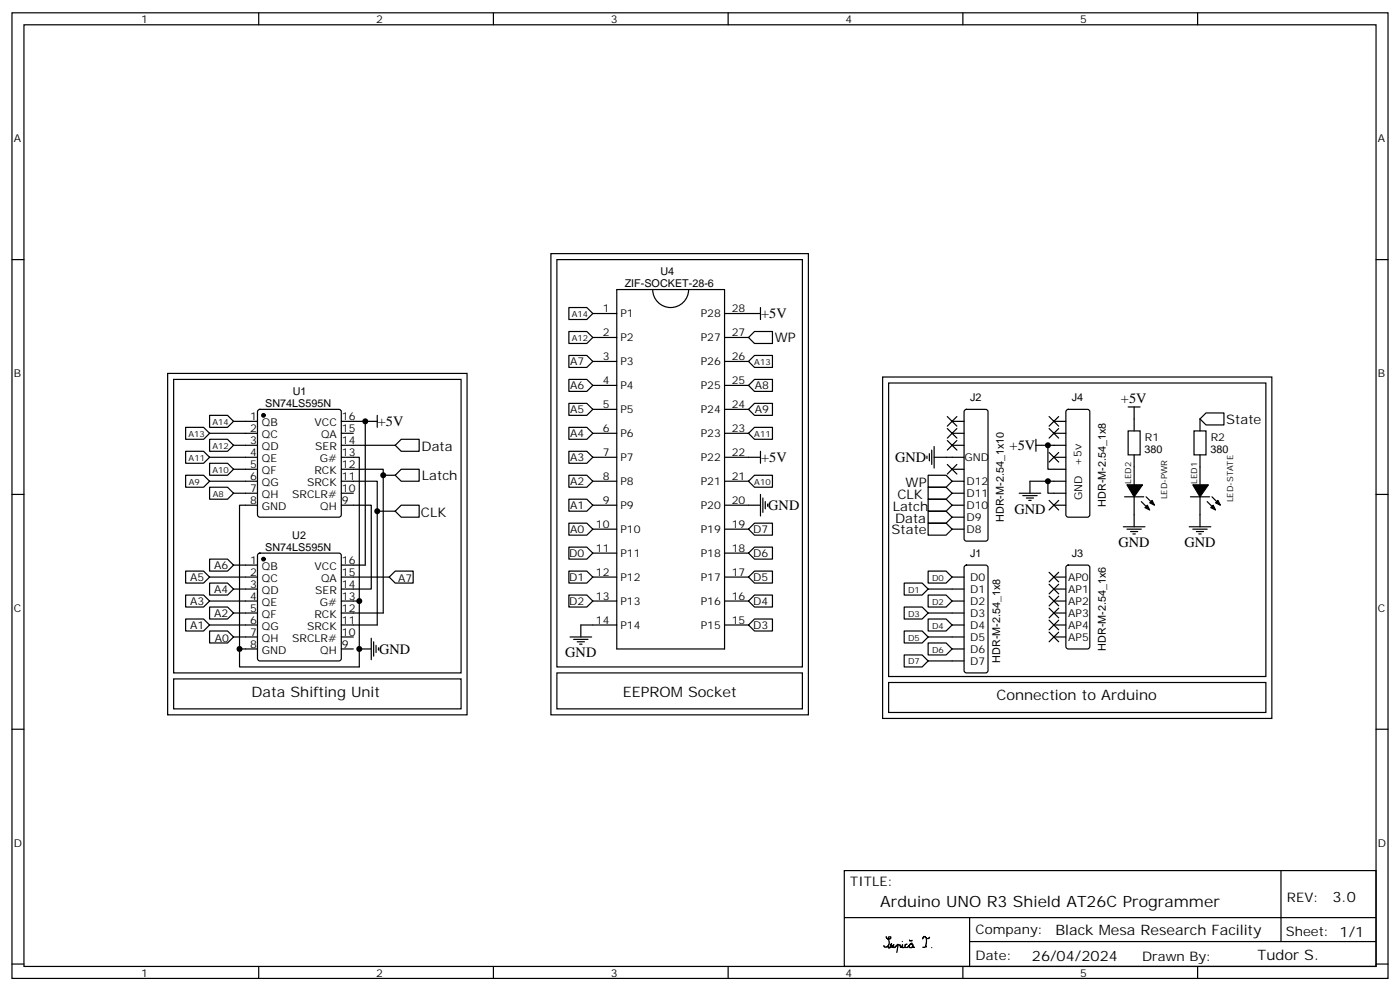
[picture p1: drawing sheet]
<svg xmlns="http://www.w3.org/2000/svg" width="412mm" height="292mm" viewBox="0 0 412 292" stroke-linecap="round" stroke-linejoin="round" font-family="sans-serif">
<g fill="none" stroke="#000" stroke-width=".35">
<path d="M3.5 3.8h405.4v284.3h-405.4zM7.1 7.3h398.2v277.3h-398.2zM76.2 3.8v3.5M145.3 3.8v3.5M214.5 3.8v3.5M283.6 3.8v3.5M352.8 3.8v3.5M3.5 76.4h3.6M162.3 74.7h75.8v135.8h-75.8zM164 76.4h72.4v120h-72.4zM405.3 76.4h3.6M167.6 97.6h5.3l1.7 1.8-1.7 1.7h-5.3z"/>
<path d="M167.6 90.6h5.3l1.7 1.7-1.7 1.8h-5.3zM174.6 92.3h7.1M174.6 99.4h7.1M181.7 85.3h31.7v105.8h-31.7zM192.3 85.3a5.3 5.3 0 0 0 5.3 5.3 5.3 5.3 0 0 0 5.2-5.3M213.4 92.3h10.6M213.4 99.4h7.1M220.5 99.4l1.7-1.8h5.3v3.5h-5.3zM224 90.6v3.5M49.4 110h88.2v100.5h-88.2zM51.2 111.7h84.6v86.5h-84.6zM167.6 118.8h5.3l1.7 1.7-1.7 1.8h-5.3z"/>
<path d="M167.6 111.7h5.3l1.7 1.8-1.7 1.8h-5.3zM167.6 104.7h5.3l1.7 1.7-1.7 1.8h-5.3zM174.6 106.4h7.1M174.6 113.5h7.1M213.4 106.4h7.1M213.4 113.5h7.1M220.5 113.5l1.7-1.8h5.3v3.6h-5.3zM220.5 106.4l1.7-1.7h5.3v3.5h-5.3zM260 111h114.6v100.6h-114.6zM261.8 112.8h111.1v86.4h-111.1zM332.3 119.8h3.5M334.1 119.8v7.1"/>
<path d="M54.7 132.9h5.3l1.7 1.8-1.7 1.7h-5.3zM54.7 139.9h5.3l1.7 1.8-1.7 1.8h-5.3zM54.7 125.8h5.3l1.7 1.8-1.7 1.8h-5.3zM61.7 129.4h5.3l1.8 1.7-1.8 1.8h-5.3zM61.7 136.4h5.3l1.8 1.8-1.8 1.7h-5.3zM61.7 122.3h5.3l1.8 1.8-1.8 1.7h-5.3zM61.7 134.7h14.1M61.7 127.6h14.1M68.8 131.1h7M68.8 138.2h7M68.8 124.1h7M76.1 120.8l.5-.3h23.2l.5 .3 .2 .4v30.4l-.2 .5-.5 .2h-23.2l-.5-.2-.3-.5v-30.4z"/>
<path d="M100.5 134.7h5.3v42.3M100.5 138.2h12.4v42.3h-12.4M100.5 124.1h7.1v42.3h-7.1M100.5 131.1h15.9M100.5 127.6h3.6M107.6 124.1h3.5M111.1 122.3v3.5M112.9 139.9h3.5M116.4 139.9l1.8-1.7h5.3v3.5h-5.3zM116.4 131.1l1.8-1.7h5.3v3.5h-5.3zM167.6 139.9h5.3l1.7 1.8-1.7 1.8h-5.3zM167.6 132.9h5.3l1.7 1.8-1.7 1.7h-5.3z"/>
<path d="M167.6 125.8h5.3l1.7 1.8-1.7 1.8h-5.3zM174.6 134.7h7.1M174.6 127.6h7.1M174.6 120.5h7.1M213.4 134.7h10.6M213.4 127.6h7.1M213.4 120.5h7.1M220.5 120.5l1.7-1.7h5.3v3.5h-5.3zM220.5 127.6l1.7-1.8h5.3v3.6h-5.3zM224 132.9v3.5M273 134.3v.7M273.4 139.9h5.3l1.8 1.8-1.8 1.8h-5.3z"/>
<path d="M273.8 133.6v2.1M274.5 132.5v4.3M275.2 134.7h8.8M275.2 131.5v6.3M279 122.7l2.9 2.8M279 126.2l2.9 2.8M279 129.7l2.9 2.8M279 136.8l2.9 2.8M280.5 131.1h3.5M280.5 138.2h3.5M280.5 124.1h3.5M280.5 127.6h3.5"/>
<path d="M281.9 122.7l-2.9 2.8M281.9 126.2l-2.9 2.8M281.9 129.7l-2.9 2.8M281.9 136.8l-2.9 2.8M284.2 120.8l.5-.3h5.6l.5 .3 .2 .4v37.4l-.2 .5-.5 .2h-5.6l-.5-.2-.2-.5v-37.4zM305.2 131.1h3.5M305.2 129.4v3.5M309 122.7l2.9 2.8M309 126.2l2.9 2.8M309 133.2l2.9 2.9M310.4 134.7h3.6M310.4 124.1h3.6"/>
<path d="M310.4 127.6h3.6M311.9 122.7l-2.9 2.8M311.9 126.2l-2.9 2.8M311.9 133.2l-2.9 2.9M314 131.1h-5.3v7.1h5.3M314.2 120.8l.5-.3h5.6l.5 .3 .2 .4v30.4l-.2 .5-.5 .2h-5.6l-.5-.2-.2-.5v-30.4zM332.3 126.9h3.5v7h-3.5zM334.1 133.9v8.9M351.7 126.9h3.5v7h-3.5zM353.5 123.4l1.7-1.8h5.3v3.5h-5.3zM353.5 123.4v3.5M353.5 133.9v8.9"/>
<path d="M3.5 145.6h3.6M61.7 143.5h5.3l1.8 1.7-1.8 1.8h-5.3zM61.7 141.7h14.1M68.8 145.2h7M75.8 148.8h-5.2v47.6h35.2v-19.4h-5.3M100.5 141.7h10.6v42.3h-10.6M100.5 148.8h8.9v24.7h-8.9M100.5 145.2h3.6M111.1 150.5h5.3M116.4 150.5l1.8-1.7h5.3v3.5h-5.3zM167.6 154.1h5.3l1.7 1.7-1.7 1.8h-5.3zM167.6 147h5.3l1.7 1.8-1.7 1.7h-5.3z"/>
<path d="M174.6 141.7h7.1M174.6 148.8h7.1M174.6 155.8h7.1M213.4 141.7h7.1M213.4 148.8h10.6M213.4 155.8h7.1M220.5 141.7l1.7-1.8h5.3v3.6h-5.3zM222.2 154.1h5.3v3.5h-5.3l-1.7-1.8zM224 145.6v6.3M224.7 146.6v4.3M225.4 147.7v2.1M226.1 148.4v.7"/>
<path d="M273.4 143.5h5.3l1.8 1.7-1.8 1.8h-5.3zM273.4 147h5.3l1.8 1.8-1.8 1.7h-5.3zM273.4 154.1h5.3l1.8 1.7-1.8 1.8h-5.3zM273.4 150.5h5.3l1.8 1.8-1.8 1.8h-5.3zM280.5 141.7h3.5M280.5 145.2h3.5M280.5 148.8h3.5M280.5 155.8h3.5M280.5 152.3h3.5M300.2 145.2h6.4M301.3 145.9h4.2M302.3 146.6h2.1"/>
<path d="M303 147.4h.7M308.7 141.7h-5.3v3.5M309 147.4l2.9 2.8M310.4 148.8h3.6M311.9 147.4l-2.9 2.8M314 141.7h-5.3v3.5h5.3M330.9 155.1h6.4M332 155.8h4.2M333 156.5h2.1M333.7 157.2h.7M334.1 146.3v8.8M350.3 155.1h6.4"/>
<path d="M351.4 155.8h4.2M352.4 156.5h2.1M353.1 157.2h.7M353.5 146.3v8.8M405.3 145.6h3.6M54.7 168.2h5.3l1.7 1.7-1.7 1.8h-5.3zM54.7 175.2h5.3l1.7 1.8-1.7 1.8h-5.3zM61.7 164.6h5.3l1.8 1.8-1.8 1.8h-5.3zM61.7 171.7h5.3l1.8 1.8-1.8 1.7h-5.3zM61.7 178.8h5.3l1.8 1.7-1.8 1.8h-5.3zM61.7 169.9h14.1M61.7 177h14.1"/>
<path d="M68.8 166.4h7M68.8 173.5h7M76.1 163.1l.5-.2h23.2l.5 .2 .2 .5v30.3l-.2 .5-.5 .2h-23.2l-.5-.2-.3-.5v-30.3zM100.5 169.9h14.2M116.4 168.2h5.3v3.5h-5.3l-1.7-1.8zM167.6 175.2h5.3l1.7 1.8-1.7 1.8h-5.3zM167.6 168.2h5.3l1.7 1.7-1.7 1.8h-5.3zM167.6 161.1h5.3l1.7 1.8-1.7 1.7h-5.3zM174.6 169.9h7.1M174.6 177h7.1M174.6 162.9h7.1M213.4 169.9h7.1"/>
<path d="M213.4 177h7.1M213.4 162.9h7.1M220.5 162.9l1.7-1.8h5.3v3.5h-5.3zM220.5 169.9l1.7-1.7h5.3v3.5h-5.3zM220.5 177l1.7-1.8h5.3v3.6h-5.3zM266.3 171.7h5.3l1.8 1.8-1.8 1.7h-5.3zM266.3 178.8h5.3l1.8 1.7-1.8 1.8h-5.3zM273.4 168.2h5.3l1.8 1.7-1.8 1.8h-5.3zM273.4 175.2h5.3l1.8 1.8-1.8 1.8h-5.3zM273.4 173.5h10.6M280.5 169.9h3.5M280.5 177h3.5"/>
<path d="M284.2 166.6l.5-.2h5.6l.5 .2 .2 .5v30.3l-.2 .5-.5 .3h-5.6l-.5-.3-.2-.5v-30.3zM309 168.5l2.9 2.8M309 172l2.9 2.9M309 175.6l2.9 2.8M309 179.1l2.9 2.8M310.4 169.9h3.6M310.4 173.5h3.6M310.4 177h3.6M311.9 168.5l-2.9 2.8M311.9 172l-2.9 2.9M311.9 175.6l-2.9 2.8M311.9 179.1l-2.9 2.8"/>
<path d="M314.2 166.6l.5-.2h5.6l.7 .4v23.6l-.4 .6-5.9 .1-.7-.5v-23.5zM51.2 199.9h84.6v8.8h-84.6zM54.7 182.3h5.3l1.7 1.7-1.7 1.8h-5.3zM61.7 185.8h5.3l1.8 1.8-1.8 1.7h-5.3zM61.7 184h14.1M68.8 180.5h7M68.8 187.6h7M70.6 191.1h5.2M100.5 187.6h3.6M100.5 191.1h3.6M105.8 191.1h3.6M109.4 187.9v6.4"/>
<path d="M110.1 189v4.2M110.8 190v2.2M111.5 190.7v.8M164 198.2h72.4v10.5h-72.4zM167.9 187.6h6.4M169 188.3h4.2M170 189h2.2M170.7 189.7h.7M181.7 184h-10.6v3.6M213.4 184h7.1M220.5 184l1.7-1.7h5.3v3.5h-5.3zM266.3 185.8h5.3l1.8 1.8-1.8 1.7h-5.3z"/>
<path d="M266.3 192.9h5.3l1.8 1.7-1.8 1.8h-5.3zM273.4 182.3h5.3l1.8 1.7-1.8 1.8h-5.3zM273.4 189.3h5.3l1.8 1.8-1.8 1.8h-5.3zM273.4 180.5h10.6M273.4 187.6h10.6M273.4 194.6h10.6M280.5 184h3.5M280.5 191.1h3.5M309 182.6l2.9 2.9M309 186.2l2.9 2.8M310.4 180.5h3.6M310.4 184h3.6"/>
<path d="M310.4 187.6h3.6M311.9 182.6l-2.9 2.9M311.9 186.2l-2.9 2.8M3.5 214.7h3.6M261.8 201h111.1v8.8h-111.1zM405.3 214.7h3.6M248.7 256.4h156.6v28.2h-156.6zM377.3 256.4v20.9M248.7 270.2h156.5M261.1 275.8v.4l.4 .3h.5l.4-.3v-.3l-.7 .1 .2 1.4-.2 1.1-1 .4-.4-.5M261.6 278.5l.1 .6 .3 .1 .6-1.3-.1 .9 .4 .1 .4-.7-.3 .8h.6l.9-.9-.3 2.4M264.4 278.4l.7-.2 .1 .7 .4 .1 .3-.8v.9l.5-.2"/>
<path d="M265.8 277.2v.1M267.2 278l-.6 .3v.7h.8l.6-.8M267.9 276.8l.2 .3h.5l.1-.2M268.7 277.7l-.5 .2-.3 .5 .1 .7h.5l.3-.3v-.6l-.3-.2M268.9 278.1l.1 .7 .4 .1M272.7 278.4l.2 .4M272.9 276.6l-.2 2.2-.9 .1M273.8 276l-.2 .4h-.6l-.5-.6h-.3l-.4 .7M274.5 279v.1M285.6 277.3h119.6M285.6 270.2v14.1M3.5 283.9h3.6"/>
<path d="M76.2 284.6v3.5M145.3 284.6v3.5M214.5 284.6v3.5M283.6 284.6v3.5M352.8 284.6v3.5M405.3 283.9h3.6"/>
</g>
<g fill="#000" stroke="#000" stroke-width=".35">
<path d="M332 142.8h4.5l-2.4 3.5zM336.2 147.7l1.4 1.4zM331.3 146.3h5.6zM337.6 146.3l1.4 1.4zM337.3 149.5l.7-.7 .7 1.4zM338.7 148.1l.7-.7 .7 1.4zM351.4 142.8h4.6l-2.5 3.5zM355.6 147.7l1.4 1.4zM350.7 146.3h5.6zM357 146.3l1.4 1.4zM356.7 149.5l.7-.7 .7 1.4zM358.1 148.1l.7-.7 .7 1.4z"/>
<circle cx="77.6" cy="122.3" r=".53"/>
<circle cx="77.6" cy="164.6" r=".53"/>
</g>
<g fill="#000">
<circle cx="107.6" cy="124.1" r=".88"/>
<circle cx="112.9" cy="139.9" r=".88"/>
<circle cx="308.7" cy="131.1" r=".88"/>
<circle cx="111.1" cy="150.5" r=".88"/>
<circle cx="308.7" cy="141.7" r=".88"/>
<circle cx="105.8" cy="177" r=".88"/>
<circle cx="70.6" cy="191.1" r=".88"/>
<circle cx="105.8" cy="191.1" r=".88"/>
</g>
<text font-size="4.6" x="259.3" y="266.9">Arduino UNO R3 Shield AT26C Programmer</text>
<g font-size="4.2">
<text x="224.2" y="93.8">+5V</text>
<text x="330.2" y="118.7">+5V</text>
<text x="111.3" y="125.5">+5V</text>
<text x="224.2" y="136.1">+5V</text>
<text x="263.7" y="136.1">GND</text>
<text x="297.4" y="132.6">+5V</text>
<text x="226.3" y="150.2">GND</text>
<text x="298.8" y="151.3">GND</text>
<text x="329.5" y="161.2">GND</text>
<text x="348.9" y="161.2">GND</text>
<text x="111.7" y="192.5">GND</text>
<text x="166.5" y="193.6">GND</text>
<text x="74.1" y="205.2">Data Shifting Unit</text>
<text x="183.4" y="205.2">EEPROM Socket</text>
<text x="293.5" y="206.3">Connection to Arduino</text>
<text x="392.5" y="265.6">3.0</text>
<text x="310.9" y="275.2">Black Mesa Research Facility</text>
<text x="304" y="283">26/04/2024</text>
<text x="370.4" y="282.8">Tudor S.</text>
</g>
<g font-size="3.9">
<text x="228.2" y="100.6">WP</text>
<text x="361.2" y="125">State</text>
<text x="124.2" y="132.8">Data</text>
<text x="124.3" y="141.3">Latch</text>
<text x="266.8" y="143.3">WP</text>
<text x="264.3" y="146.8">CLK</text>
<text x="124" y="152.3">CLK</text>
<text x="263" y="150.4">Latch</text>
<text x="263.7" y="153.9">Data</text>
<text x="262.7" y="157.2">State</text>
<text x="250.5" y="260.9">TITLE:</text>
<text x="379.1" y="265.6">REV:</text>
<text x="287.4" y="275.1">Company:</text>
<text x="378.7" y="275.8">Sheet: 1/1</text>
<text x="287.4" y="282.8">Date:</text>
<text x="336.4" y="282.9">Drawn By:</text>
</g>
<g font-size="3.2">
<text x="41.6" y="6.8">1</text>
<text x="110.8" y="6.8">2</text>
<text x="179.9" y="6.8">3</text>
<text x="249.1" y="6.8">4</text>
<text x="318.2" y="6.8">5</text>
<text x="4.1" y="41.9">A</text>
<text x="405.9" y="41.9">A</text>
<text x="194.5" y="81.1">U4</text>
<text x="184" y="84.6">ZIF-SOCKET-28-6</text>
<text x="177.5" y="92">1</text>
<text x="182.7" y="93.4">P1</text>
<text x="206.4" y="93.4">P28</text>
<text x="215.5" y="92">28</text>
<text x="177.5" y="99">2</text>
<text x="182.7" y="100.4">P2</text>
<text x="206.4" y="100.4">P27</text>
<text x="215.5" y="99">27</text>
<text x="168" y="107.5">A7</text>
<text x="177.5" y="106.1">3</text>
<text x="182.7" y="107.5">P3</text>
<text x="206.4" y="107.5">P26</text>
<text x="215.5" y="106.1">26</text>
<text x="4.1" y="111">B</text>
<text x="177.5" y="113.1">4</text>
<text x="215.5" y="113.1">25</text>
<text x="405.9" y="111">B</text>
<text x="78.1" y="119.9">SN74LS595N</text>
<text x="86.3" y="116.4">U1</text>
<text x="168" y="114.6">A6</text>
<text x="182.7" y="114.5">P4</text>
<text x="206.4" y="114.5">P25</text>
<text x="222.4" y="114.5">A8</text>
<text x="285.8" y="118.2">J2</text>
<text x="315.8" y="118.2">J4</text>
<text x="73.7" y="123.7">1</text>
<text x="77.2" y="125.5">QB</text>
<text x="92.6" y="125.5">VCC</text>
<text x="100.7" y="123.7">16</text>
<text x="168" y="121.7">A5</text>
<text x="177.5" y="120.2">5</text>
<text x="182.7" y="121.6">P5</text>
<text x="206.4" y="121.6">P24</text>
<text x="215.5" y="120.2">24</text>
<text x="222.4" y="121.6">A9</text>
<text x="73.7" y="127.2">2</text>
<text x="73.7" y="130.8">3</text>
<text x="77.2" y="129">QC</text>
<text x="94.6" y="129">QA</text>
<text x="100.7" y="130.8">14</text>
<text x="100.7" y="127.2">15</text>
<text x="168" y="128.7">A4</text>
<text x="177.5" y="127.2">6</text>
<text x="182.7" y="128.7">P6</text>
<text x="206.4" y="128.7">P23</text>
<text x="215.5" y="127.2">23</text>
<text x="337.3" y="129.8">R1</text>
<text x="356.7" y="129.8">R2</text>
<text x="73.7" y="134.3">4</text>
<text x="73.7" y="137.8">5</text>
<text x="77.2" y="132.5">QD</text>
<text x="77.2" y="136.1">QE</text>
<text x="92.9" y="132.5">SER</text>
<text x="94.2" y="136.1">G#</text>
<text x="100.7" y="137.8">12</text>
<text x="100.7" y="134.3">13</text>
<text x="168" y="135.8">A3</text>
<text x="177.5" y="134.3">7</text>
<text x="182.7" y="135.7">P7</text>
<text x="206.4" y="135.7">P22</text>
<text x="215.5" y="134.3">22</text>
<text x="284.1" y="135.7">GND</text>
<text x="318.6" y="137.2" transform="rotate(-90 318.6 137.2)">+5v</text>
<text x="337.1" y="133.3">380</text>
<text x="356.5" y="133.3">380</text>
<text x="73.7" y="141.4">6</text>
<text x="77.2" y="139.6">QF</text>
<text x="77.2" y="143.1">QG</text>
<text x="90.4" y="143.1">SRCK</text>
<text x="92.6" y="139.6">RCK</text>
<text x="100.7" y="141.4">11</text>
<text x="168" y="142.8">A2</text>
<text x="177.5" y="141.4">8</text>
<text x="182.7" y="142.8">P8</text>
<text x="206.4" y="142.8">P21</text>
<text x="215.5" y="141.4">21</text>
<text x="284.7" y="142.8">D12</text>
<text x="73.7" y="144.9">7</text>
<text x="73.7" y="148.4">8</text>
<text x="77.2" y="146.6">QH</text>
<text x="86.1" y="146.6">SRCLR#</text>
<text x="100.7" y="148.4">9</text>
<text x="100.7" y="144.9">10</text>
<text x="168" y="149.9">A1</text>
<text x="177.5" y="148.4">9</text>
<text x="182.7" y="149.8">P9</text>
<text x="206.4" y="149.8">P20</text>
<text x="215.5" y="148.4">20</text>
<text x="284.7" y="149.8">D10</text>
<text x="284.7" y="146.3">D11</text>
<text x="318.8" y="147.2" transform="rotate(-90 318.8 147.2)">GND</text>
<text x="325.7" y="149.2" transform="rotate(-90 325.7 149.2)">HDR-M-2.54_1x8</text>
<text x="77.2" y="150.2">GND</text>
<text x="94.4" y="150.2">QH</text>
<text x="175.5" y="155.5">10</text>
<text x="215.5" y="155.5">19</text>
<text x="284.7" y="153.4">D9</text>
<text x="295.7" y="153.7" transform="rotate(-90 295.7 153.7)">HDR-M-2.54_1x10</text>
<text x="86.1" y="158.7">U2</text>
<text x="168" y="156.9">A0</text>
<text x="182.7" y="156.9">P10</text>
<text x="206.4" y="156.9">P19</text>
<text x="221.9" y="157.1">D7</text>
<text x="284.7" y="156.9">D8</text>
<text x="63.1" y="167.6">A6</text>
<text x="73.7" y="166.1">1</text>
<text x="77.2" y="167.8">QB</text>
<text x="78.1" y="162.2">SN74LS595N</text>
<text x="92.6" y="167.8">VCC</text>
<text x="100.7" y="166.1">16</text>
<text x="167.7" y="164">D0</text>
<text x="175.5" y="162.5">11</text>
<text x="182.7" y="163.9">P11</text>
<text x="206.4" y="163.9">P18</text>
<text x="215.5" y="162.5">18</text>
<text x="221.9" y="164.1">D6</text>
<text x="285.8" y="164">J1</text>
<text x="315.8" y="164">J3</text>
<text x="56" y="171.2">A5</text>
<text x="73.7" y="169.6">2</text>
<text x="73.7" y="173.1">3</text>
<text x="77.2" y="171.3">QC</text>
<text x="94.6" y="171.3">QA</text>
<text x="100.7" y="173.1">14</text>
<text x="100.7" y="169.6">15</text>
<text x="117.3" y="171.3">A7</text>
<text x="167.7" y="171">D1</text>
<text x="175.5" y="169.6">12</text>
<text x="182.7" y="171">P12</text>
<text x="206.4" y="171">P17</text>
<text x="215.5" y="169.6">17</text>
<text x="221.9" y="171.2">D5</text>
<text x="285.8" y="171">D0</text>
<text x="314.6" y="171">AP0</text>
<text x="56" y="178.2">A3</text>
<text x="63.1" y="174.7">A4</text>
<text x="73.7" y="176.6">4</text>
<text x="77.2" y="174.9">QD</text>
<text x="77.2" y="178.4">QE</text>
<text x="92.9" y="174.9">SER</text>
<text x="94.2" y="178.4">G#</text>
<text x="100.7" y="176.6">13</text>
<text x="167.7" y="178.1">D2</text>
<text x="175.5" y="176.6">13</text>
<text x="182.7" y="178">P13</text>
<text x="206.4" y="178">P16</text>
<text x="215.5" y="176.6">16</text>
<text x="221.9" y="178.2">D4</text>
<text x="285.8" y="174.5">D1</text>
<text x="285.8" y="178">D2</text>
<text x="314.6" y="174.5">AP1</text>
<text x="314.7" y="178">AP2</text>
<text x="4.1" y="180.2">C</text>
<text x="56" y="185.3">A1</text>
<text x="63.1" y="181.8">A2</text>
<text x="73.7" y="180.2">5</text>
<text x="73.7" y="183.7">6</text>
<text x="77.2" y="181.9">QF</text>
<text x="77.2" y="185.5">QG</text>
<text x="90.4" y="185.5">SRCK</text>
<text x="92.6" y="181.9">RCK</text>
<text x="100.7" y="183.7">11</text>
<text x="100.7" y="180.2">12</text>
<text x="175.5" y="183.7">14</text>
<text x="182.7" y="185.1">P14</text>
<text x="206.4" y="185.1">P15</text>
<text x="215.5" y="183.7">15</text>
<text x="221.9" y="185.3">D3</text>
<text x="285.8" y="181.6">D3</text>
<text x="285.8" y="185.1">D4</text>
<text x="314.7" y="181.6">AP3</text>
<text x="314.7" y="185.1">AP4</text>
<text x="405.9" y="180.2">C</text>
<text x="63.3" y="188.9">A0</text>
<text x="73.7" y="187.2">7</text>
<text x="73.7" y="190.7">8</text>
<text x="77.2" y="189">QH</text>
<text x="86.1" y="189">SRCLR#</text>
<text x="100.7" y="190.7">9</text>
<text x="100.7" y="187.2">10</text>
<text x="285.8" y="188.6">D5</text>
<text x="314.7" y="188.6">AP5</text>
<text x="325.7" y="191.6" transform="rotate(-90 325.7 191.6)">HDR-M-2.54_1x6</text>
<text x="77.2" y="192.5">GND</text>
<text x="94.4" y="192.5">QH</text>
<text x="285.8" y="192.2">D6</text>
<text x="285.8" y="195.7">D7</text>
<text x="294.7" y="195.1" transform="rotate(-90 294.7 195.1)">HDR-M-2.54_1x8</text>
<text x="4.1" y="249.3">D</text>
<text x="405.9" y="249.3">D</text>
<text x="41.6" y="287.6">1</text>
<text x="110.8" y="287.6">2</text>
<text x="179.9" y="287.6">3</text>
<text x="249.1" y="287.6">4</text>
<text x="318.2" y="287.6">5</text>
</g>
<g font-size="2.5">
<text x="168.5" y="93.4">A14</text>
<text x="168.5" y="100.4">A12</text>
<text x="222.2" y="107.5">A13</text>
<text x="62.6" y="125.1">A14</text>
<text x="55.5" y="128.5">A13</text>
<text x="222.2" y="128.6">A11</text>
<text x="55.6" y="135.7">A11</text>
<text x="62.6" y="132.2">A12</text>
<text x="55.6" y="142.8">A9</text>
<text x="62.6" y="139.2">A10</text>
<text x="222.2" y="142.8">A10</text>
<text x="333.2" y="142.5" transform="rotate(-90 333.2 142.5)">LED2</text>
<text x="352.6" y="142.5" transform="rotate(-90 352.6 142.5)">LED1</text>
<text x="62.7" y="146.3">A8</text>
<text x="343.8" y="147" transform="rotate(-90 343.8 147)">LED-PWR</text>
<text x="363.2" y="147.9" transform="rotate(-90 363.2 147.9)">LED-STATE</text>
<text x="274.6" y="171">D0</text>
<text x="267.5" y="174.5">D1</text>
<text x="274.6" y="178">D2</text>
<text x="267.5" y="181.6">D3</text>
<text x="274.6" y="185.1">D4</text>
<text x="267.5" y="188.6">D5</text>
<text x="267.5" y="195.7">D7</text>
<text x="274.6" y="192.1">D6</text>
</g>
</svg>
